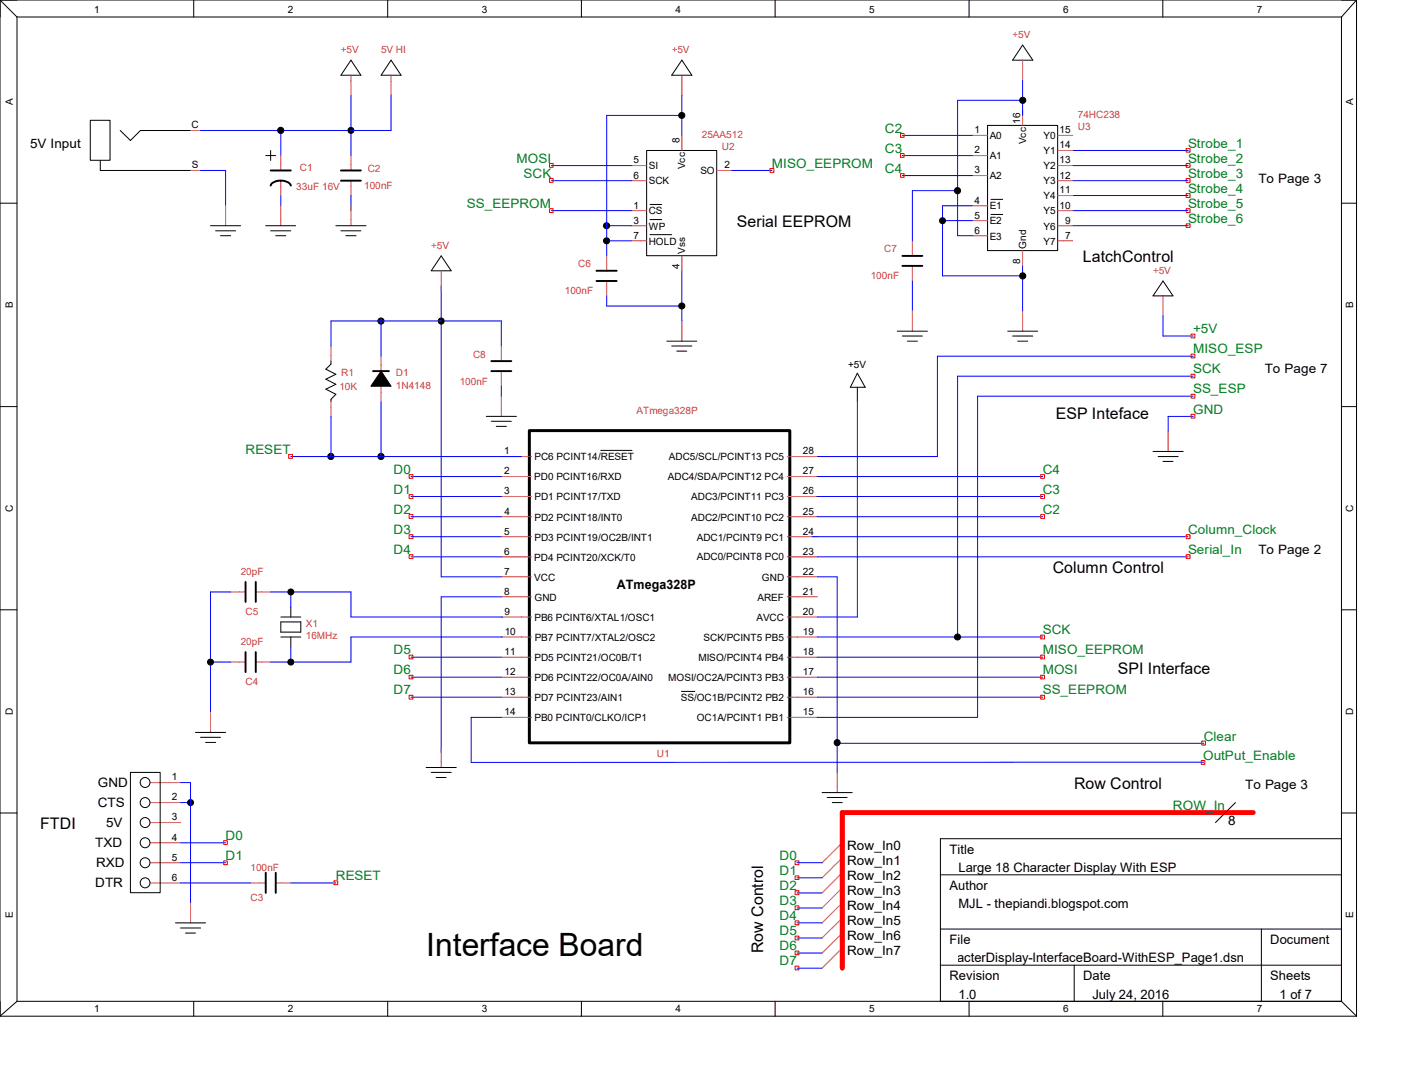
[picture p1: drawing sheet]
<svg xmlns="http://www.w3.org/2000/svg" width="279mm" height="216mm" viewBox="0 0 279 216" stroke-linecap="round" stroke-linejoin="round" font-family="sans-serif">
<path d="M105.5 85.8h51.9v62.2h-51.9z" fill="none" stroke="#000" stroke-width=".59"/>
<g fill="none" stroke="#c04040" stroke-width=".2">
<path d="M69.9 15v4M77.9 15v4M135.9 15v4M203.8 12v4M38 26h2M38 34h2M56 31v3M56 36v2.9M69.9 31v3M69.9 36v2.9M125.9 33h3M125.9 36h3"/>
<path d="M135.9 27v3M142.9 34h3M193.8 27h3M193.8 35h3M193.8 31h3M203.8 22v3M210.8 30h3M210.8 33h3M210.8 36h3M210.8 38.9h3M210.8 27h3M45 41v4"/>
<path d="M56 41v4M69.9 41v4M87.9 53.9v4.1M120.9 51v2.9M120.9 56v2.9M125.9 42h3M125.9 45h3M125.9 48h3M135.9 51v2.9M181.8 48v3M181.8 53v3M193.8 43.9h3"/>
<path d="M193.8 41h3M193.8 46.9h3M203.8 50v3M210.8 42h3M210.8 45h3M210.8 48h3M231.8 58.9v4M66 68.9v3M66 79.9v3M75.9 71v2.9M75.9 76.9v3M99.9 68.9v3"/>
<path d="M99.9 73.9v3M99.9 78.9v4M135.9 63.9v4M181.8 61.9v4.1M203.8 61.9v4.1M99.9 90.9h6M99.9 94.9h6M99.9 98.9h6M156.9 90.9h6M156.9 94.9h6M156.9 98.9h6M232.8 85.9v4"/>
<path d="M46 117.9h2.9M51 117.9h2.9M99.9 106.9h6M99.9 110.9h6M99.9 114.9h6M99.9 118.9h6M99.9 102.9h6M156.9 102.9h6M156.9 106.9h6M156.9 110.9h6M156.9 114.9h6M156.9 118.9h6"/>
<path d="M46 131.9h2.9M51 131.9h2.9M99.9 122.9h6M99.9 126.9h6.1M99.9 130.9h6M99.9 134.9h6M99.9 138.9h6M156.9 122.9h6M156.9 126.9h6M156.9 130.9h6M156.9 134.9h6M156.9 138.9h6"/>
<path d="M30 155.9h6M30 159.9h6M42 141.9v4M87.9 148.8v4.1M99.9 142.9h6M156.9 142.9h6M166.8 153.8v4.1M30 163.8h6M30 167.9h6M30 171.8h6M30 175.9h6M38 179.8v4"/>
<path d="M50 175.9h3M54.9 175.9h3.1M167.9 167.9l-4.1 3.9M167.9 170.9l-4.1 3.9M167.9 173.8l-4.1 4M167.9 176.8l-4.1 4M167.9 179.8l-4.1 4M167.9 182.8l-4.1 4M167.9 185.8l-4.1 4M167.9 188.8l-4.1 4"/>
</g>
<g fill="none" stroke="#000" stroke-width=".2">
<path d="M0 0h270.3M0 0v202.4M0 0l3.4 3.4M3.4 3.4h263.9M3.4 3.4v196M38.6 0v3.4M69.9 12l2 3h-4zM77.3 0v3.4M77.9 12l2 3h-4zM115.9 0v3.4M135.9 12l2 3h-4zM154.5 0v3.4"/>
<path d="M193.1 0v3.4M203.8 9l2 3h-4zM231.7 0v3.4M267.3 3.4v196M270.3 0v202.4M270.3 0l-3 3.4M18 24h3.9v7.9h-3.9zM20 32v2h18M24 26l2 2 2-2h10M53 31h1.9M53.9 30v2M128.9 30h13.9v20.9h-13.9z"/>
<path d="M196.8 25h14v24.9h-14zM197.5 39.7h2.3M0 40.5h3.4M42 45h6M43 46h3.9M43.9 46.9h2.1M53 45h5.9M53.9 46h4.1M54.9 46.9h2M66.9 45h6M67.9 46h4M68.9 46.9h2.1"/>
<path d="M87.9 51l2 2.9h-4zM129.5 43.7h2.4M129.5 40.7h2.4M129.5 46.7h4.4M197.5 42.7h2.3M231.8 56l2 2.9h-4zM267.3 40.5h3M66 71.9v.6l-1.1 1 2 1-2 1 2 1-2 1 2 1-.9 1v.4M132.9 67.9h6M133.9 68.9h4M134.9 69.9h2M170.9 74.3l1.5 2.8h-2.9z"/>
<path d="M170.9 77.1v2.8M178.8 66h6M179.8 66.9h4M180.8 67.9h2M200.8 66h6M201.8 66.9h4M202.8 67.9h2M0 81h3.4M96.9 82.9h6M97.9 83.9h4M98.9 84.9h2M119.7 89.7h6.2"/>
<path d="M229.8 89.9h6M230.8 90.9h4M231.8 91.9h2M267.3 81h3M0 121.5h3.4M56 126.9h3.9M56 123.9h3.9v2h-3.9zM56 122.9h3.9M58 120.9v2M58 126.9v2M135.8 137.7h2.7M267.3 121.5h3"/>
<path d="M26 153.8h5.9v24h-5.9zM38.9 145.9h6.1M40 146.9h3.9M41 147.9h2M84.9 152.9h6M85.9 153.8h4M86.9 154.9h2M163.8 157.9h6M164.8 158.8h4M165.9 159.9h2M246.2 159.9l-4 3.9M0 161.9h3.4"/>
<path d="M187.4 174.2h79.9M267.3 167h-79.9v32.4M267.3 161.9h3M3.4 199.4h263.9M3.4 199.4l-3.4 3M35 183.8h6M36 184.8h4M37 185.8h1.9M38.6 199.4v3M77.3 199.4v3M115.9 199.4v3M154.5 199.4v3"/>
<path d="M187.4 185h79.9M187.4 192.2h79.9M193.1 199.4v3M214.1 192.2v7.2M231.7 199.4v3M251.4 185v14.4M267.3 199.4l3 3M0 202.4h270.3"/>
<circle cx="28.9" cy="155.8" r=".98"/>
<circle cx="28.9" cy="159.8" r=".98"/>
<circle cx="28.9" cy="163.8" r=".98"/>
<circle cx="28.9" cy="167.8" r=".98"/>
<circle cx="28.9" cy="171.8" r=".98"/>
<circle cx="28.9" cy="175.8" r=".98"/>
</g>
<g fill="none" stroke="#00f" stroke-width=".2">
<path d="M69.9 19v12M77.9 19v7h-37.9M135.9 19v8M203.8 16v7M203.8 20h-13v26.9h3M40 34h5v7M56 26v5M56 38.9v2.1M69.9 38.9v3.1M109.9 33h16M109.9 36h16M135.9 23h-15v28"/>
<path d="M145.9 34h7.9M179.8 27h14M179.8 31h14M179.8 35h14M190.8 38h-9v10M213.8 30h23M213.8 33h23M213.8 36h23M213.8 38.9h23M87.9 56.9v58h12M109.9 42h16M120.9 45h5"/>
<path d="M120.9 48h5M120.9 58.9v2.1h15M135.9 53.9v10M181.8 56v5.9M187.8 43.9h6M193.8 41h-6v13.9h16M203.8 53v8.9M213.8 42h23M213.8 45h23M66 68.9v-5h33.9v5M75.9 63.5v7.5M75.9 79.9v11"/>
<path d="M99.9 76.9v2M170.9 79.9v43h-8M231.8 62.9v4h6M237.8 71h-51v19.9h-23.9M237.8 74.9h-47v52M237.8 78.9h-43v64h-31.9M58 90.9h45.9M66 82.9v8M81.9 94.9h18M81.9 98.9h18M162.9 94.9h44.9M162.9 98.9h44.9"/>
<path d="M237.8 82.9h-5v3M46 117.9h-4v24M53.9 117.9h16v5h30M58 117.9v3M81.9 110.9h18M81.9 102.9h18M81.9 106.9h18M99.9 118.9h-12v31M161.8 106.9h75M162.9 114.9h3.9v38.9M162.9 110.9h73.9M162.9 102.9h44.9"/>
<path d="M41.4 131.9h4.6M58 128.9v3M81.9 138.9h18M81.9 134.9h18M81.9 130.9h18M99.9 126.9h-30v5h-16M99.9 122.9h.1M99.9 126.9h.1M162.9 138.9h44.9M162.9 134.9h44.9M162.9 130.9h44.9M162.9 126.9h44.9"/>
<path d="M36 155.9h2v23.9M36 159.9h2.1M99.9 142.9h-6v8.9h146M166.8 148h73.1M36 167.9h9M36 171.8h9M36 175.9h14M58 175.9h8.9M158.8 171.8h5M158.8 174.8h5M158.8 177.8h5M158.8 183.8h5"/>
<path d="M158.8 186.8h5M158.8 189.8h5M158.8 192.8h5M158.8 180.8h5"/>
</g>
<g fill="#000" stroke="#000" stroke-width=".2">
<circle cx="203.8" cy="20" r=".61"/>
<circle cx="55.9" cy="26" r=".61"/>
<circle cx="69.9" cy="26" r=".59"/>
<circle cx="190.8" cy="38" r=".61"/>
<circle cx="187.8" cy="44" r=".59"/>
<circle cx="203.8" cy="54.9" r=".61"/>
<circle cx="75.9" cy="63.9" r=".61"/>
<circle cx="65.9" cy="90.9" r=".61"/>
<circle cx="75.9" cy="90.9" r=".61"/>
<circle cx="58" cy="117.9" r=".59"/>
<circle cx="42" cy="131.9" r=".59"/>
<circle cx="58" cy="131.9" r=".59"/>
<circle cx="38" cy="159.9" r=".59"/>
</g>
<g fill="none" stroke="#000" stroke-width=".38">
<path d="M53.9 34h4.1M53.9 37a2.47 2.47 0 0 1 3.3-.8l.4 .2 .4 .6M67.9 34h4M67.9 36h4M118.9 53.9h4M118.9 56h4M179.8 51h4M179.8 53h4M74.3 73.9h3.2M97.9 73.9h4M97.9 71.9h4M48.9 115.9v4"/>
<path d="M51 115.9v4M48.9 129.9v4M51 129.9v4M53 173.8v4M54.9 173.8v4"/>
</g>
<g fill="none" stroke="#f00" stroke-width=".2">
<path d="M109.5 32.6h.7v.7h-.7zM109.5 35.6h.7v.7h-.7zM153.5 33.6h.7v.7h-.7zM179.5 26.6h.7v.7h-.7zM179.5 30.6h.7v.7h-.7zM179.5 34.6h.7v.7h-.7zM236.4 32.6h.8v.7h-.8zM236.4 35.6h.8v.7h-.8zM236.4 38.6h.8v.7h-.8zM236.4 29.6h.8v.7h-.8zM109.5 41.6h.7v.7h-.7zM236.4 41.6h.8v.7h-.8z"/>
<path d="M236.4 44.6h.8v.7h-.8zM237.4 66.5h.7v.8h-.7zM237.4 70.5h.7v.8h-.7zM237.4 74.5h.7v.8h-.7zM237.4 78.5h.7v.8h-.7zM57.5 90.5h.8v.8h-.8zM81.5 94.5h.8v.7h-.8zM81.5 98.5h.8v.8h-.8zM207.4 98.5h.8v.8h-.8zM207.4 94.5h.8v.7h-.8zM237.4 82.5h.7v.8h-.7zM81.5 102.5h.8v.8h-.8z"/>
<path d="M81.5 106.5h.8v.8h-.8zM81.5 110.5h.8v.8h-.8zM207.4 102.5h.8v.8h-.8zM236.4 110.5h.8v.8h-.8zM236.4 106.5h.8v.8h-.8zM81.5 130.5h.8v.7h-.8zM81.5 134.5h.8v.7h-.8zM81.5 138.5h.8v.7h-.8zM207.4 126.5h.8v.8h-.8zM207.4 130.5h.8v.7h-.8zM207.4 134.5h.8v.7h-.8zM207.4 138.5h.8v.7h-.8z"/>
<path d="M239.4 151.5h.7v.7h-.7zM239.5 147.6h.7v.8h-.7zM44.6 167.4h.7v.8h-.7zM44.6 171.4h.7v.8h-.7zM66.5 175.4h.8v.8h-.8zM158.5 171.4h.7v.8h-.7zM158.5 174.5h.7v.7h-.7zM158.5 177.4h.7v.8h-.7zM158.5 180.4h.7v.8h-.7zM158.5 183.4h.7v.8h-.7zM158.5 186.4h.7v.8h-.7zM158.5 189.4h.7v.8h-.7z"/>
<path d="M158.5 192.4h.7v.8h-.7z"/>
</g>
<path d="M249.8 161.8h-81.9v31" fill="none" stroke="#f00" stroke-width=".97"/>
<g fill="#000" stroke="#000" stroke-width=".2">
<path d="M75.9 73.9l2 3h-4z"/>
<circle cx="135.9" cy="23" r=".61"/>
<circle cx="120.9" cy="48" r=".61"/>
<circle cx="120.9" cy="45" r=".61"/>
<circle cx="87.9" cy="63.9" r=".6"/>
<circle cx="135.9" cy="60.9" r=".61"/>
<circle cx="190.8" cy="126.9" r=".61"/>
<circle cx="166.8" cy="147.9" r=".6"/>
</g>
<text font-size="6.4" x="84.9" y="190.5">Interface Board</text>
<g font-size="3.2">
<text x="146.9" y="45.3">Serial EEPROM</text>
<text x="215.8" y="52.3">LatchControl</text>
<text x="210.4" y="83.4">ESP Inteface</text>
<text x="209.8" y="114.2">Column Control</text>
<text x="222.8" y="134.2">SPI Interface</text>
<text x="214.1" y="157.2">Row Control</text>
<text x="8" y="165.2">FTDI</text>
<text x="152.1" y="189.8" transform="rotate(-90 152.1 189.8)">Row Control</text>
</g>
<g font-size="2.6">
<text x="6" y="29.4">5V Input</text>
<text x="250.8" y="36.4">To Page 3</text>
<text x="252" y="74.3">To Page 7</text>
<text x="250.8" y="110.4">To Page 2</text>
<text x="122.9" y="117.3">ATmega328P</text>
<text x="19.5" y="160.7">CTS</text>
<text x="19.5" y="156.8">GND</text>
<text x="248.2" y="157.1">To Page 3</text>
<text x="21.1" y="164.8">5V</text>
<text x="244.8" y="164.3">8</text>
<text x="19" y="168.8">TXD</text>
<text x="19.1" y="172.8">RXD</text>
<text x="168.8" y="169.3">Row_In0</text>
<text x="168.8" y="172.3">Row_In1</text>
<text x="189.2" y="170.1">Title</text>
<text x="191" y="173.7">Large 18 Character Display With ESP</text>
<text x="19" y="176.7">DTR</text>
<text x="168.8" y="175.3">Row_In2</text>
<text x="168.8" y="178.3">Row_In3</text>
<text x="189.2" y="177.3">Author</text>
<text x="168.8" y="181.3">Row_In4</text>
<text x="168.8" y="184.3">Row_In5</text>
<text x="191" y="180.9">MJL - thepiandi.blogspot.com</text>
<text x="35.2" y="191.7">D:\Marty\Documents\~Electronics\Projects - Arduino and ESP8266\Large 18 Character Display\DisplayBoard_Schematics\Large18CharacterDisplay-InterfaceBoard-WithESP_Page1.dsn</text>
<text x="168.8" y="187.3">Row_In6</text>
<text x="168.8" y="190.3">Row_In7</text>
<text x="189.2" y="188.1">File</text>
<text x="253.2" y="188.1">Document</text>
<text x="189.2" y="195.3">Revision</text>
<text x="215.9" y="195.3">Date</text>
<text x="253.2" y="195.3">Sheets</text>
<text x="191" y="198.9">1.0</text>
<text x="217.7" y="198.9">July 24, 2016</text>
<text x="255" y="198.9">1 of 7</text>
</g>
<g font-size="2.6" fill="#008020">
<text x="176.4" y="26.4">C2</text>
<text x="236.8" y="29.4">Strobe_1</text>
<text x="103" y="32.4">MOSI</text>
<text x="104.3" y="35.4">SCK</text>
<text x="153.8" y="33.4">MISO_EEPROM</text>
<text x="176.4" y="30.4">C3</text>
<text x="176.4" y="34.4">C4</text>
<text x="236.8" y="32.4">Strobe_2</text>
<text x="236.8" y="35.4">Strobe_3</text>
<text x="93" y="41.4">SS_EEPROM</text>
<text x="236.8" y="38.4">Strobe_4</text>
<text x="236.8" y="41.4">Strobe_5</text>
<text x="236.8" y="44.4">Strobe_6</text>
<text x="237.8" y="66.4">+5V</text>
<text x="237.8" y="70.4">MISO_ESP</text>
<text x="237.8" y="74.4">SCK</text>
<text x="237.8" y="82.4">GND</text>
<text x="237.8" y="78.4">SS_ESP</text>
<text x="48.9" y="90.4">RESET</text>
<text x="78.4" y="94.4">D0</text>
<text x="207.8" y="94.4">C4</text>
<text x="78.4" y="98.3">D1</text>
<text x="207.8" y="98.3">C3</text>
<text x="78.4" y="102.4">D2</text>
<text x="78.4" y="106.3">D3</text>
<text x="207.8" y="102.4">C2</text>
<text x="236.8" y="106.3">Column_Clock</text>
<text x="78.4" y="110.4">D4</text>
<text x="236.8" y="110.4">Serial_In</text>
<text x="78.4" y="130.3">D5</text>
<text x="207.8" y="126.3">SCK</text>
<text x="207.8" y="130.3">MISO_EEPROM</text>
<text x="78.4" y="134.3">D6</text>
<text x="207.8" y="134.3">MOSI</text>
<text x="78.4" y="138.3">D7</text>
<text x="207.8" y="138.3">SS_EEPROM</text>
<text x="239.9" y="147.5">Clear</text>
<text x="239.8" y="151.3">OutPut_Enable</text>
<text x="233.8" y="161.3">ROW_In</text>
<text x="45" y="167.3">D0</text>
<text x="45" y="171.3">D1</text>
<text x="155.4" y="171.3">D0</text>
<text x="66.9" y="175.3">RESET</text>
<text x="155.4" y="174.3">D1</text>
<text x="155.4" y="177.3">D2</text>
<text x="155.4" y="180.3">D3</text>
<text x="155.4" y="183.3">D4</text>
<text x="155.4" y="186.3">D5</text>
<text x="155.4" y="189.3">D6</text>
<text x="155.4" y="192.3">D7</text>
</g>
<g font-size="2">
<text x="18.8" y="2.6">1</text>
<text x="57.4" y="2.6">2</text>
<text x="96" y="2.6">3</text>
<text x="134.6" y="2.6">4</text>
<text x="173.2" y="2.6">5</text>
<text x="211.9" y="2.6">6</text>
<text x="250.5" y="2.6">7</text>
<text x="2.5" y="20.9" transform="rotate(-90 2.5 20.9)">A</text>
<text x="269.7" y="20.9" transform="rotate(-90 269.7 20.9)">A</text>
<text x="38.1" y="25.6">C</text>
<text x="135.4" y="28.5" transform="rotate(-90 135.4 28.5)">8</text>
<text x="194.2" y="26.5">1</text>
<text x="197.2" y="27.7">A0</text>
<text x="203.3" y="24.6" transform="rotate(-90 203.3 24.6)">16</text>
<text x="204.5" y="28.7" transform="rotate(-90 204.5 28.7)">Vcc</text>
<text x="208" y="27.7">Y0</text>
<text x="211.2" y="29.5">14</text>
<text x="211.2" y="26.5">15</text>
<text x="38.2" y="33.5">S</text>
<text x="126.3" y="35.6">6</text>
<text x="126.3" y="32.6">5</text>
<text x="129.3" y="33.7">SI</text>
<text x="136.6" y="33.7" transform="rotate(-90 136.6 33.7)">Vcc</text>
<text x="139.6" y="34.7">SO</text>
<text x="144.4" y="33.5">2</text>
<text x="194.2" y="34.5">3</text>
<text x="194.2" y="30.6">2</text>
<text x="197.2" y="35.7">A2</text>
<text x="197.2" y="31.7">A1</text>
<text x="208" y="30.7">Y1</text>
<text x="208" y="33.7">Y2</text>
<text x="211.2" y="32.6">13</text>
<text x="211.2" y="35.6">12</text>
<text x="126.3" y="41.5">1</text>
<text x="129.3" y="36.7">SCK</text>
<text x="194.2" y="40.6">4</text>
<text x="197.2" y="41.7">E1</text>
<text x="208" y="36.7">Y3</text>
<text x="208" y="39.7">Y4</text>
<text x="211.2" y="38.5">11</text>
<text x="211.2" y="41.5">10</text>
<text x="126.3" y="47.5">7</text>
<text x="126.3" y="44.5">3</text>
<text x="129.3" y="42.7">CS</text>
<text x="129.3" y="45.7">WP</text>
<text x="194.2" y="43.5">5</text>
<text x="194.2" y="46.5">6</text>
<text x="197.2" y="44.7">E2</text>
<text x="197.2" y="47.7">E3</text>
<text x="208" y="42.7">Y5</text>
<text x="208" y="45.7">Y6</text>
<text x="212.3" y="44.5">9</text>
<text x="212.3" y="47.5">7</text>
<text x="129.3" y="48.7">HOLD</text>
<text x="135.4" y="53.6" transform="rotate(-90 135.4 53.6)">4</text>
<text x="136.6" y="50.5" transform="rotate(-90 136.6 50.5)">Vss</text>
<text x="203.3" y="52.5" transform="rotate(-90 203.3 52.5)">8</text>
<text x="204.5" y="49.6" transform="rotate(-90 204.5 49.6)">Gnd</text>
<text x="208" y="48.7">Y7</text>
<text x="2.5" y="61.4" transform="rotate(-90 2.5 61.4)">B</text>
<text x="269.7" y="61.4" transform="rotate(-90 269.7 61.4)">B</text>
<text x="169" y="73.3">+5V</text>
<text x="100.5" y="90.5">1</text>
<text x="100.5" y="94.5">2</text>
<text x="106.5" y="95.7">PD0 PCINT16/RXD</text>
<text x="106.5" y="91.7">PC6 PCINT14/RESET</text>
<text x="133.1" y="95.7">ADC4/SDA/PCINT12 PC4</text>
<text x="133.3" y="91.7">ADC5/SCL/PCINT13 PC5</text>
<text x="160" y="94.5">27</text>
<text x="160" y="90.5">28</text>
<text x="2.5" y="101.9" transform="rotate(-90 2.5 101.9)">C</text>
<text x="100.5" y="98.5">3</text>
<text x="106.5" y="99.7">PD1 PCINT17/TXD</text>
<text x="137.8" y="99.7">ADC3/PCINT11 PC3</text>
<text x="160" y="98.5">26</text>
<text x="269.7" y="101.9" transform="rotate(-90 269.7 101.9)">C</text>
<text x="100.5" y="106.5">5</text>
<text x="100.5" y="102.5">4</text>
<text x="106.5" y="103.7">PD2 PCINT18/INT0</text>
<text x="106.5" y="107.7">PD3 PCINT19/OC2B/INT1</text>
<text x="137.8" y="103.7">ADC2/PCINT10 PC2</text>
<text x="138.9" y="107.7">ADC1/PCINT9 PC1</text>
<text x="160" y="106.5">24</text>
<text x="160" y="102.5">25</text>
<text x="100.5" y="110.5">6</text>
<text x="106.5" y="111.7">PD4 PCINT20/XCK/T0</text>
<text x="138.9" y="111.6">ADC0/PCINT8 PC0</text>
<text x="160" y="110.5">23</text>
<text x="100.5" y="114.5">7</text>
<text x="100.5" y="118.4">8</text>
<text x="106.5" y="115.7">VCC</text>
<text x="106.5" y="119.6">GND</text>
<text x="151" y="119.6">AREF</text>
<text x="151.8" y="115.7">GND</text>
<text x="160" y="118.4">21</text>
<text x="160" y="114.5">22</text>
<text x="100.5" y="122.5">9</text>
<text x="106.5" y="123.7">PB6 PCINT6/XTAL1/OSC1</text>
<text x="150.7" y="123.7">AVCC</text>
<text x="160" y="122.5">20</text>
<text x="100.5" y="130.5">11</text>
<text x="100.6" y="126.4">10</text>
<text x="106.5" y="131.6">PD5 PCINT21/OC0B/T1</text>
<text x="106.6" y="127.6">PB7 PCINT7/XTAL2/OSC2</text>
<text x="139.2" y="131.6">MISO/PCINT4 PB4</text>
<text x="140.2" y="127.6">SCK/PCINT5 PB5</text>
<text x="160" y="130.5">18</text>
<text x="160" y="126.4">19</text>
<text x="100.5" y="134.5">12</text>
<text x="106.5" y="135.6">PD6 PCINT22/OC0A/AIN0</text>
<text x="133.2" y="135.6">MOSI/OC2A/PCINT3 PB3</text>
<text x="160" y="134.5">17</text>
<text x="2.5" y="142.4" transform="rotate(-90 2.5 142.4)">D</text>
<text x="100.5" y="138.4">13</text>
<text x="100.5" y="142.5">14</text>
<text x="106.5" y="139.6">PD7 PCINT23/AIN1</text>
<text x="106.5" y="143.6">PB0 PCINT0/CLKO/ICP1</text>
<text x="135.7" y="139.6">SS/OC1B/PCINT2 PB2</text>
<text x="138.9" y="143.6">OC1A/PCINT1 PB1</text>
<text x="160" y="142.5">15</text>
<text x="160" y="138.4">16</text>
<text x="269.7" y="142.4" transform="rotate(-90 269.7 142.4)">D</text>
<text x="34.2" y="155.4">1</text>
<text x="34.2" y="159.4">2</text>
<text x="34.2" y="163.4">3</text>
<text x="34.2" y="167.4">4</text>
<text x="34.2" y="171.4">5</text>
<text x="34.2" y="175.4">6</text>
<text x="2.5" y="182.8" transform="rotate(-90 2.5 182.8)">E</text>
<text x="269.7" y="182.8" transform="rotate(-90 269.7 182.8)">E</text>
<text x="18.8" y="201.6">1</text>
<text x="57.4" y="201.6">2</text>
<text x="96" y="201.6">3</text>
<text x="134.6" y="201.6">4</text>
<text x="173.2" y="201.6">5</text>
<text x="211.9" y="201.6">6</text>
<text x="250.5" y="201.6">7</text>
</g>
<g font-size="2" fill="#c04040">
<text x="67.9" y="10.6">+5V</text>
<text x="75.9" y="10.6">5V HI</text>
<text x="133.9" y="10.6">+5V</text>
<text x="201.8" y="7.6">+5V</text>
<text x="214.8" y="23.5">74HC238</text>
<text x="139.9" y="27.6">25AA512</text>
<text x="143.8" y="29.9">U2</text>
<text x="214.8" y="26">U3</text>
<text x="59.8" y="34.1">C1</text>
<text x="73.3" y="34.2">C2</text>
<text x="59.1" y="37.9">33uF 16V</text>
<text x="72.6" y="37.6">100nF</text>
<text x="85.9" y="49.5">+5V</text>
<text x="115.2" y="53.2">C6</text>
<text x="176.2" y="50.2">C7</text>
<text x="112.6" y="58.6">100nF</text>
<text x="173.5" y="55.6">100nF</text>
<text x="229.8" y="54.5">+5V</text>
<text x="94.3" y="71.2">C8</text>
<text x="67.6" y="77.7">10K</text>
<text x="68" y="74.9">R1</text>
<text x="78.9" y="74.9">D1</text>
<text x="78.9" y="77.5">1N4148</text>
<text x="91.6" y="76.6">100nF</text>
<text x="126.9" y="82.5">ATmega328P</text>
<text x="48" y="114.5">20pF</text>
<text x="48.9" y="122.5">C5</text>
<text x="61" y="124.8">X1</text>
<text x="48" y="128.4">20pF</text>
<text x="61" y="127.3">16MHz</text>
<text x="48.9" y="136.4">C4</text>
<text x="130.9" y="150.8">U1</text>
<text x="50" y="173.4">100nF</text>
<text x="50" y="179.4">C3</text>
</g>
</svg>
